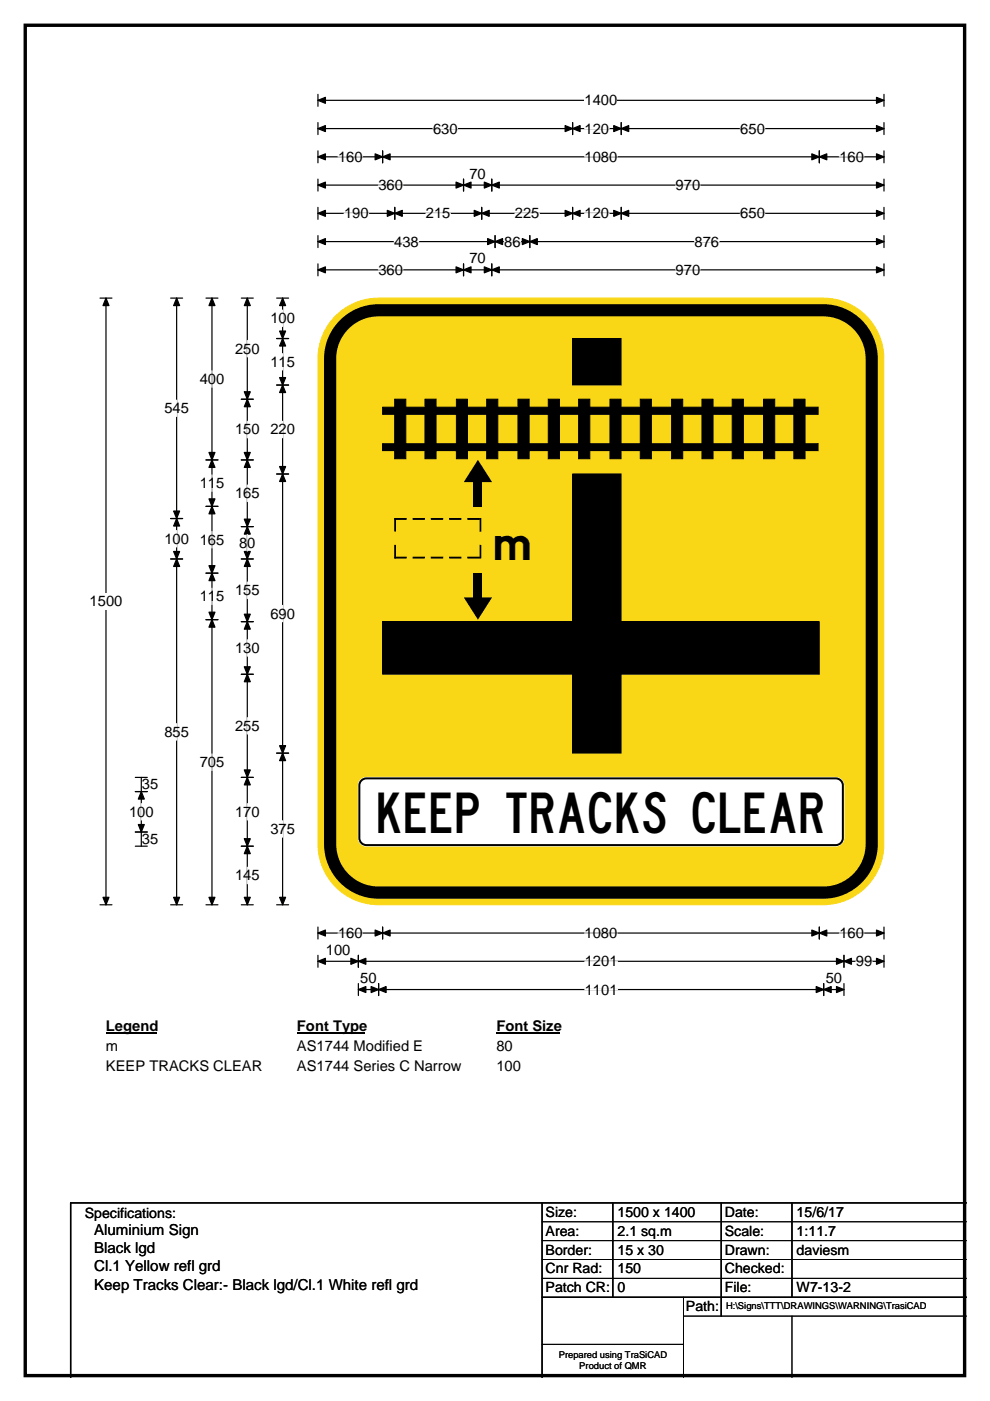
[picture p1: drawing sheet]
<svg xmlns="http://www.w3.org/2000/svg" width="210mm" height="297mm" viewBox="0 0 210 297" stroke-linecap="round" stroke-linejoin="round" font-family="sans-serif">
<path d="M5.4 5.4h199.2v286.3h-199.2z" fill="none" stroke="#000" stroke-width=".72"/>
<path d="M67.4 21.3h120.1M67.4 20v2.5M187.5 20v2.5" fill="none" stroke="#000" stroke-width=".25"/>
<path d="M67.4 21.3l1.6-.7v1.3zM185.9 20.6l1.6 .7-1.6 .6z" fill="#000" stroke="#000" stroke-width=".25"/>
<path d="M124 19.5h6.9v3.5h-6.9z" fill="#fff"/>
<g fill="none" stroke="#000" stroke-width=".25">
<path d="M67.4 27.3h120.1M67.4 26v2.5M67.4 32v2.5M67.4 38v2.5M67.4 33.3h120.1M67.4 39.2h120.1M81.2 32v2.5M98.3 38v2.5M104.3 38v2.5M121.5 26v2.5M131.8 26v2.5M173.8 32v2.5"/>
<path d="M187.5 26v2.5M187.5 32v2.5M187.5 38v2.5M67.4 44v2.5M67.4 50v2.5M67.4 55.9v2.6M67.4 45.2h120.1M67.4 51.2h120.1M67.4 57.2h120.1M83.7 44v2.5M98.3 55.9v2.6M102.2 44v2.5"/>
<path d="M104.3 55.9v2.6M105 50v2.5M112.4 50v2.5M121.5 44v2.5M131.8 44v2.5M187.5 44v2.5M187.5 50v2.5M187.5 55.9v2.6M21.2 63.2h2.5M22.5 63.2v128.6M21.2 191.8h2.5M67.4 196.6v2.5"/>
<path d="M67.4 197.8h120.1M81.2 196.6v2.5M173.8 196.6v2.5M187.5 196.6v2.5M67.4 202.5v2.6M67.4 203.8h120.1M76 202.5v2.6M76 208.5v2.6M76 209.8h103M80.3 208.5v2.6M174.7 208.5v2.6M179 202.5v2.6"/>
<path d="M179 208.5v2.6M187.5 202.5v2.6"/>
</g>
<g fill="#000" stroke="#000" stroke-width=".25">
<path d="M67.4 27.3l1.6-.7v1.3zM67.4 33.3l1.6-.7v1.3zM67.4 39.2l1.6-.6v1.3zM81.2 33.3l1.5-.7v1.3zM79.6 32.6l1.6 .7-1.6 .6zM98.3 39.2l1.6-.6v1.3zM96.7 38.6l1.6 .6-1.6 .7zM102.7 38.6l1.6 .6-1.6 .7zM104.3 39.2l1.6-.6v1.3zM121.5 27.3l1.5-.7v1.3zM119.9 26.6l1.6 .7-1.6 .6zM130.2 26.6l1.6 .7-1.6 .6z"/>
<path d="M131.8 27.3l1.5-.7v1.3zM172.2 32.6l1.6 .7-1.6 .6zM173.8 33.3l1.6-.7v1.3zM185.9 26.6l1.6 .7-1.6 .6zM185.9 32.6l1.6 .7-1.6 .6zM185.9 38.6l1.6 .6-1.6 .7zM67.4 45.2l1.6-.6v1.3zM67.4 51.2l1.6-.6v1.3zM67.4 57.2l1.6-.6v1.2zM83.7 45.2l1.6-.6v1.3zM82.1 44.6l1.6 .6-1.6 .7zM98.3 57.2l1.6-.6v1.2z"/>
<path d="M96.7 56.6l1.6 .6-1.6 .6zM100.6 44.6l1.6 .6-1.6 .7zM102.2 45.2l1.6-.6v1.3zM102.7 56.6l1.6 .6-1.6 .6zM104.3 57.2l1.6-.6v1.2zM105 51.2l1.6-.6v1.3zM103.4 50.6l1.6 .6-1.6 .7zM110.8 50.6l1.6 .6-1.6 .7zM112.4 51.2l1.6-.6v1.3zM119.9 44.6l1.6 .6-1.6 .7zM121.5 45.2l1.5-.6v1.3zM130.2 44.6l1.6 .6-1.6 .7z"/>
<path d="M131.8 45.2l1.5-.6v1.3zM185.9 44.6l1.6 .6-1.6 .7zM185.9 50.6l1.6 .6-1.6 .7zM185.9 56.6l1.6 .6-1.6 .6zM22.5 63.2l.6 1.6h-1.3zM21.8 190.2h1.3l-.6 1.6zM67.4 197.8l1.6-.6v1.3zM81.2 197.8l1.5-.6v1.3zM79.6 197.2l1.6 .6-1.6 .7zM172.2 197.2l1.6 .6-1.6 .7zM173.8 197.8l1.6-.6v1.3zM185.9 197.2l1.6 .6-1.6 .7z"/>
<path d="M67.4 203.8l1.6-.6v1.2zM76 203.8l1.6-.6v1.2zM74.4 203.2l1.6 .6-1.6 .6zM76 209.8l1.6-.6v1.2zM80.3 209.8l1.6-.6v1.2zM78.7 209.2l1.6 .6-1.6 .6zM173.1 209.2l1.6 .6-1.6 .6zM174.7 209.8l1.6-.6v1.2zM177.4 203.2l1.6 .6-1.6 .6zM179 203.8l1.6-.6v1.2zM177.4 209.2l1.6 .6-1.6 .6zM185.9 203.2l1.6 .6-1.6 .6z"/>
</g>
<g fill="none" stroke="#fff" stroke-width=".25">
<path d="M71.7 33.3h5.2M80.3 39.2h5.2M91.8 27.3h5.2M124 27.3h5.2M124 33.3h6.9M143.3 39.2h5.2M157 27.3h5.2M178 33.3h5.2M73 45.2h5.2M80.3 57.2h5.2M83.6 51.2h5.2M90.3 45.2h5.2"/>
<path d="M107 51.2h3.4M109.2 45.2h5.2M124 45.2h5.2M143.3 57.2h5.2M147.3 51.2h5.2M157 45.2h5.2M71.7 197.8h5.2M124 197.8h6.9M178 197.8h5.2M124 203.8h7M124 209.8h7M181.5 203.8h3.5"/>
</g>
<path d="M19 125.8h7v3.5h-7z" fill="#fff"/>
<g fill="none" stroke="#000" stroke-width=".25">
<path d="M36.2 63.2h2.5M37.5 63.2v128.6M43.7 63.2h2.5M45 63.2v128.6M51.2 63.2h2.5M52.5 63.2v128.6M58.7 63.2h2.5M58.7 71.8h2.5M59.9 63.2v128.6M43.7 97.5h2.5M51.2 97.5h2.5M51.2 84.6h2.5"/>
<path d="M58.7 81.6h2.5M36.2 109.9h2.5M36.2 118.5h2.5M43.7 107.4h2.5M51.2 118.5h2.5M51.2 111.7h2.5M58.7 100.5h2.5M43.7 121.5h2.5M43.7 131.4h2.5M51.2 131.8h2.5M51.2 143h2.5M58.7 159.7h2.5"/>
<path d="M28.7 167.8h2.5M28.7 176.4h2.5M28.7 164.8h2.5M28.7 179.4h2.5M30 164.8v14.6M51.2 164.8h2.5M51.2 179.4h2.5M36.2 191.8h2.5M43.7 191.8h2.5M51.2 191.8h2.5M58.7 191.8h2.5"/>
</g>
<g fill="#000" stroke="#000" stroke-width=".25">
<path d="M37.5 63.2l.6 1.6h-1.3zM45 63.2l.6 1.6h-1.3zM52.5 63.2l.6 1.6h-1.3zM59.9 71.8l.7 1.6h-1.3zM59.9 63.2l.7 1.6h-1.3zM59.3 70.2h1.3l-.7 1.6zM45 97.5l.6 1.6h-1.3zM44.3 95.9h1.3l-.6 1.6zM52.5 84.6l.6 1.6h-1.3zM51.8 95.9h1.3l-.6 1.6zM51.8 83.1h1.3l-.6 1.5zM52.5 97.5l.6 1.6h-1.3z"/>
<path d="M59.3 80.1h1.3l-.7 1.5zM59.9 81.6l.7 1.6h-1.3zM37.5 109.9l.6 1.6h-1.3zM36.8 116.9h1.3l-.6 1.6zM36.8 108.4h1.3l-.6 1.5zM37.5 118.5l.6 1.6h-1.3zM44.3 105.8h1.3l-.6 1.6zM45 107.4l.6 1.5h-1.3zM51.8 110.1h1.3l-.6 1.6zM52.5 111.7l.6 1.5h-1.3zM51.8 116.9h1.3l-.6 1.6zM52.5 118.5l.6 1.6h-1.3z"/>
<path d="M59.3 98.9h1.3l-.7 1.6zM59.9 100.5l.7 1.6h-1.3zM44.3 119.9h1.3l-.6 1.6zM45 121.5l.6 1.6h-1.3zM44.3 129.8h1.3l-.6 1.6zM45 131.4l.6 1.6h-1.3zM51.8 130.2h1.3l-.6 1.6zM52.5 131.8l.6 1.6h-1.3zM51.8 141.4h1.3l-.6 1.6zM52.5 143l.6 1.5h-1.3zM59.3 158.1h1.3l-.7 1.6zM59.9 159.7l.7 1.6h-1.3z"/>
<path d="M30 167.8l.6 1.6h-1.3zM29.3 174.8h1.3l-.6 1.6zM51.8 163.2h1.3l-.6 1.6zM52.5 164.8l.6 1.6h-1.3zM51.8 177.8h1.3l-.6 1.6zM52.5 179.4l.6 1.6h-1.3zM36.8 190.2h1.3l-.6 1.6zM44.3 190.2h1.3l-.6 1.6zM51.8 190.2h1.3l-.6 1.6zM59.3 190.2h1.3l-.7 1.6z"/>
</g>
<g fill="none" stroke="#fff" stroke-width=".25">
<path d="M45 78.6v3.5M52.5 72.2v3.5M59.9 65.7v3.5M59.9 75v3.4M37.5 84.8v3.5M52.5 89.3v3.5M59.9 89.3v3.5M37.5 112.5v3.5M45 100.7v3.5M45 112.7v3.5M52.5 102.8v3.5M52.5 113.3v3.5"/>
<path d="M45 124.7v3.5M52.5 123.4v3.5M52.5 135.6v3.5M59.9 128.4v3.4M37.5 153.4v3.5M45 159.9v3.5M52.5 152.1v3.5M30 170.4v3.5M52.5 170.4v3.5M59.9 174v3.5M52.5 183.9v3.5"/>
</g>
<path d="M22.5 215.8h10.7v3.5h-10.7z" fill="#fff"/>
<path d="M22.5 219.1h10.7" fill="none" stroke="#000" stroke-width=".32"/>
<path d="M63 215.8h14.4v3.5h-14.4z" fill="#fff"/>
<path d="M63 219.1h14.4" fill="none" stroke="#000" stroke-width=".32"/>
<path d="M105.3 215.8h13.4v3.5h-13.4z" fill="#fff"/>
<path d="M105.3 219.1h13.4" fill="none" stroke="#000" stroke-width=".32"/>
<g fill="#fff">
<path d="M22.5 220h2.6v3.5h-2.6z"/>
<path d="M62.9 220h26.8v3.5h-26.8z"/>
<path d="M105.3 220h3.5v3.5h-3.5z"/>
<path d="M22.5 224.2h33v3.5h-33z"/>
<path d="M62.9 224.2h34.9v3.5h-34.9z"/>
<path d="M105.3 224.2h5.2v3.5h-5.2z"/>
</g>
<path d="M70.7 67.4a12.8 12.8 0 0 1 9.6-4.2h94.3a12.8 12.8 0 0 1 12.9 12.9v102.8a12.9 12.9 0 0 1-12.9 12.9h-94.3a12.8 12.8 0 0 1-12.9-12.9v-102.8a12.8 12.8 0 0 1 3.3-8.7z" fill-rule="evenodd" fill="#fad716" stroke="#fad716" stroke-width=".21"/>
<path d="M73.5 68.4a10.2 10.2 0 0 1 6.8-2.6h94.3a10.3 10.3 0 0 1 10.3 10.3v102.9a10.3 10.3 0 0 1-10.3 10.3h-94.3a10.3 10.3 0 0 1-10.3-10.3v-102.9a10.2 10.2 0 0 1 3.5-7.7z" fill="none" stroke="#000" stroke-width="2.6"/>
<path d="M101.4 97.5l3 4.7h-6zM98.4 126.7h6l-3 4.7z" fill="#000"/>
<path d="M81.2 94.1h92.3v1.4h-92.3zM121.5 71.8h10.2v9.8h-10.2zM100.5 102.2h1.7v5.2h-1.7zM100.5 121.5h1.7v5.2h-1.7zM81.2 131.8h92.6v11.1h-92.6zM121.5 100.5h10.2v59.2h-10.2z" fill="#000"/>
<g fill="#000" stroke="#000" stroke-width=".21">
<path d="M83.7 84.6h2.4v12.7h-2.4z" fill-rule="evenodd"/>
<path d="M90.1 84.6h2.4v12.7h-2.4z" fill-rule="evenodd"/>
<path d="M96.8 84.6h2.3v12.7h-2.3z" fill-rule="evenodd"/>
<path d="M103.2 84.6h2.4v12.7h-2.4z" fill-rule="evenodd"/>
<path d="M109.9 84.6h2.3v12.7h-2.3z" fill-rule="evenodd"/>
<path d="M116.3 84.6h2.4v12.7h-2.4z" fill-rule="evenodd"/>
<path d="M122.7 84.6h2.4v12.7h-2.4z" fill-rule="evenodd"/>
<path d="M129.4 84.6h2.3v12.7h-2.3z" fill-rule="evenodd"/>
<path d="M135.8 84.6h2.4v12.7h-2.4z" fill-rule="evenodd"/>
<path d="M142.5 84.6h2.3v12.7h-2.3z" fill-rule="evenodd"/>
<path d="M148.9 84.6h2.3v12.7h-2.3z" fill-rule="evenodd"/>
<path d="M155.3 84.6h2.4v12.7h-2.4z" fill-rule="evenodd"/>
<path d="M161.9 84.6h2.4v12.7h-2.4z" fill-rule="evenodd"/>
<path d="M168.4 84.6h2.4v12.7h-2.4z" fill-rule="evenodd"/>
<path d="M81.2 86.3h92.3v1.5h-92.3z" fill-rule="evenodd"/>
<path d="M83.7 109.9h.2v2.7h-.2z" fill-rule="evenodd"/>
<path d="M83.7 115.6h.2v2.7h-.2z" fill-rule="evenodd"/>
<path d="M83.7 109.9h2.4v.2h-2.4z" fill-rule="evenodd"/>
<path d="M83.7 118.1h2.4v.2h-2.4z" fill-rule="evenodd"/>
<path d="M87.6 109.9h2.4v.2h-2.4z" fill-rule="evenodd"/>
<path d="M87.6 118.1h2.4v.2h-2.4z" fill-rule="evenodd"/>
<path d="M91.5 109.9h2.4v.2h-2.4z" fill-rule="evenodd"/>
<path d="M91.5 118.1h2.4v.2h-2.4z" fill-rule="evenodd"/>
<path d="M95.4 109.9h2.4v.2h-2.4z" fill-rule="evenodd"/>
<path d="M95.4 118.1h2.4v.2h-2.4z" fill-rule="evenodd"/>
<path d="M99.2 109.9h2.5v.2h-2.5z" fill-rule="evenodd"/>
<path d="M99.2 118.1h2.5v.2h-2.5z" fill-rule="evenodd"/>
<path d="M101.8 109.9h.2v2.7h-.2z" fill-rule="evenodd"/>
<path d="M101.8 115.6h.2v2.7h-.2z" fill-rule="evenodd"/>
</g>
<path d="M121.5 71.8h10.2v9.8h-10.2zM81.2 94.1h92.3v1.4h-92.3zM121.5 100.5h10.2v59.2h-10.2zM81.2 131.8h92.6v11.1h-92.6zM115 259h90M115 263h90M115 267h90M115 271h90M145 279h60M145 275v17M168 279v13M115 285h30" fill="none" stroke="#000" stroke-width=".21"/>
<path d="M76.5 165.3l.8-.4 .4-.1h99.6a1.72 1.72 0 0 1 1.7 1.7v11.2a1.73 1.73 0 0 1-1.7 1.7h-99.6a1.72 1.72 0 0 1-1.7-1.7v-11.2l.1-.4z" fill-rule="evenodd" fill="#fff" stroke="#fff" stroke-width=".21"/>
<path d="M76.5 165.6l.7-.5 .5-.1h99.6a1.49 1.49 0 0 1 1.5 1.5v11.2a1.51 1.51 0 0 1-1.5 1.5h-99.6a1.49 1.49 0 0 1-1.5-1.5v-11.2z" fill="none" stroke="#000" stroke-width=".42"/>
<path d="M115 255v37M130 255v20M153 255v24M168 255v20M205 255h-190v37M115 275h90" fill="none" stroke="#000" stroke-width=".3"/>
<text font-size="8.6" x="80.3" y="176.6">KEEP TRACKS CLEAR</text>
<text font-size="6.9" x="105" y="118.6">m</text>
<g font-size="3.2">
<text x="20" y="261.9">Aluminium Sign</text>
<text x="20" y="265.7">Black lgd</text>
<text x="20" y="269.6">Cl.1 Yellow refl grd</text>
<text x="20" y="273.4">Keep Tracks Clear:- Black lgd/Cl.1 White refl grd</text>
</g>
<g font-size="3.1">
<text x="124" y="22.3">1400</text>
<text x="91.8" y="28.3">630</text>
<text x="124" y="28.3">120</text>
<text x="157" y="28.3">650</text>
<text x="71.7" y="34.3">160</text>
<text x="124" y="34.3">1080</text>
<text x="178" y="34.3">160</text>
<text x="80.3" y="40.3">360</text>
<text x="99.6" y="37.8">70</text>
<text x="143.3" y="40.3">970</text>
<text x="73" y="46.3">190</text>
<text x="90.3" y="46.3">215</text>
<text x="109.2" y="46.3">225</text>
<text x="124" y="46.3">120</text>
<text x="157" y="46.3">650</text>
<text x="83.6" y="52.3">438</text>
<text x="107" y="52.3">86</text>
<text x="147.3" y="52.3">876</text>
<text x="80.3" y="58.3">360</text>
<text x="99.6" y="55.8">70</text>
<text x="143.3" y="58.3">970</text>
<text x="57.3" y="68.5">100</text>
<text x="49.8" y="75">250</text>
<text x="57.3" y="77.8">115</text>
<text x="42.4" y="81.4">400</text>
<text x="34.9" y="87.6">545</text>
<text x="49.8" y="92.1">150</text>
<text x="57.3" y="92.1">220</text>
<text x="42.4" y="103.5">115</text>
<text x="49.8" y="105.6">165</text>
<text x="34.9" y="115.3">100</text>
<text x="42.4" y="115.5">165</text>
<text x="50.7" y="116.1">80</text>
<text x="19" y="128.6">1500</text>
<text x="42.4" y="127.5">115</text>
<text x="49.8" y="126.2">155</text>
<text x="57.3" y="131.1">690</text>
<text x="49.8" y="138.4">130</text>
<text x="49.8" y="154.9">255</text>
<text x="34.9" y="156.2">855</text>
<text x="30.1" y="167.4">35</text>
<text x="42.4" y="162.6">705</text>
<text x="27.4" y="173.2">100</text>
<text x="49.8" y="173.2">170</text>
<text x="30.1" y="178.9">35</text>
<text x="57.3" y="176.8">375</text>
<text x="49.8" y="186.7">145</text>
<text x="69.1" y="202.4">100</text>
<text x="71.7" y="198.9">160</text>
<text x="124" y="198.9">1080</text>
<text x="178" y="198.9">160</text>
<text x="76.4" y="208.4">50</text>
<text x="124" y="204.9">1201</text>
<text x="175.1" y="208.4">50</text>
<text x="181.5" y="204.9">99</text>
<text x="124" y="210.9">1101</text>
<text x="22.5" y="218.6">Legend</text>
<text x="63" y="218.6">Font Type</text>
<text x="105.3" y="218.6">Font Size</text>
<text x="22.5" y="222.8">m</text>
<text x="22.5" y="227">KEEP TRACKS CLEAR</text>
<text x="63" y="222.8">AS1744 Modified E</text>
<text x="63" y="227">AS1744 Series C Narrow</text>
<text x="105.3" y="222.8">80</text>
<text x="105.3" y="227">100</text>
</g>
<g font-size="3">
<text x="115.7" y="258">Size:</text>
<text x="131" y="258">1500 x 1400</text>
<text x="153.7" y="258">Date:</text>
<text x="169" y="258">15/6/17</text>
<text x="18" y="258.2">Specifications:</text>
<text x="115.7" y="262">Area:</text>
<text x="131" y="262">2.1 sq.m</text>
<text x="153.7" y="262">Scale:</text>
<text x="169" y="262">1:11.7</text>
<text x="115.7" y="266">Border:</text>
<text x="115.7" y="270">Cnr Rad:</text>
<text x="131" y="266">15 x 30</text>
<text x="131" y="270">150</text>
<text x="153.7" y="266">Drawn:</text>
<text x="153.7" y="270">Checked:</text>
<text x="169" y="266">daviesm</text>
<text x="115.7" y="274">Patch CR:</text>
<text x="131" y="274">0</text>
<text x="153.7" y="274">File:</text>
<text x="169" y="274">W7-13-2</text>
<text x="145.5" y="278">Path:</text>
</g>
<g font-size="2">
<text x="154" y="277.6">H:\Signs\TTT\DRAWINGS\WARNING\TrasiCAD</text>
<text x="118.5" y="287.8">Prepared using TraSiCAD</text>
<text x="122.9" y="290.2">Product of QMR</text>
</g>
</svg>
